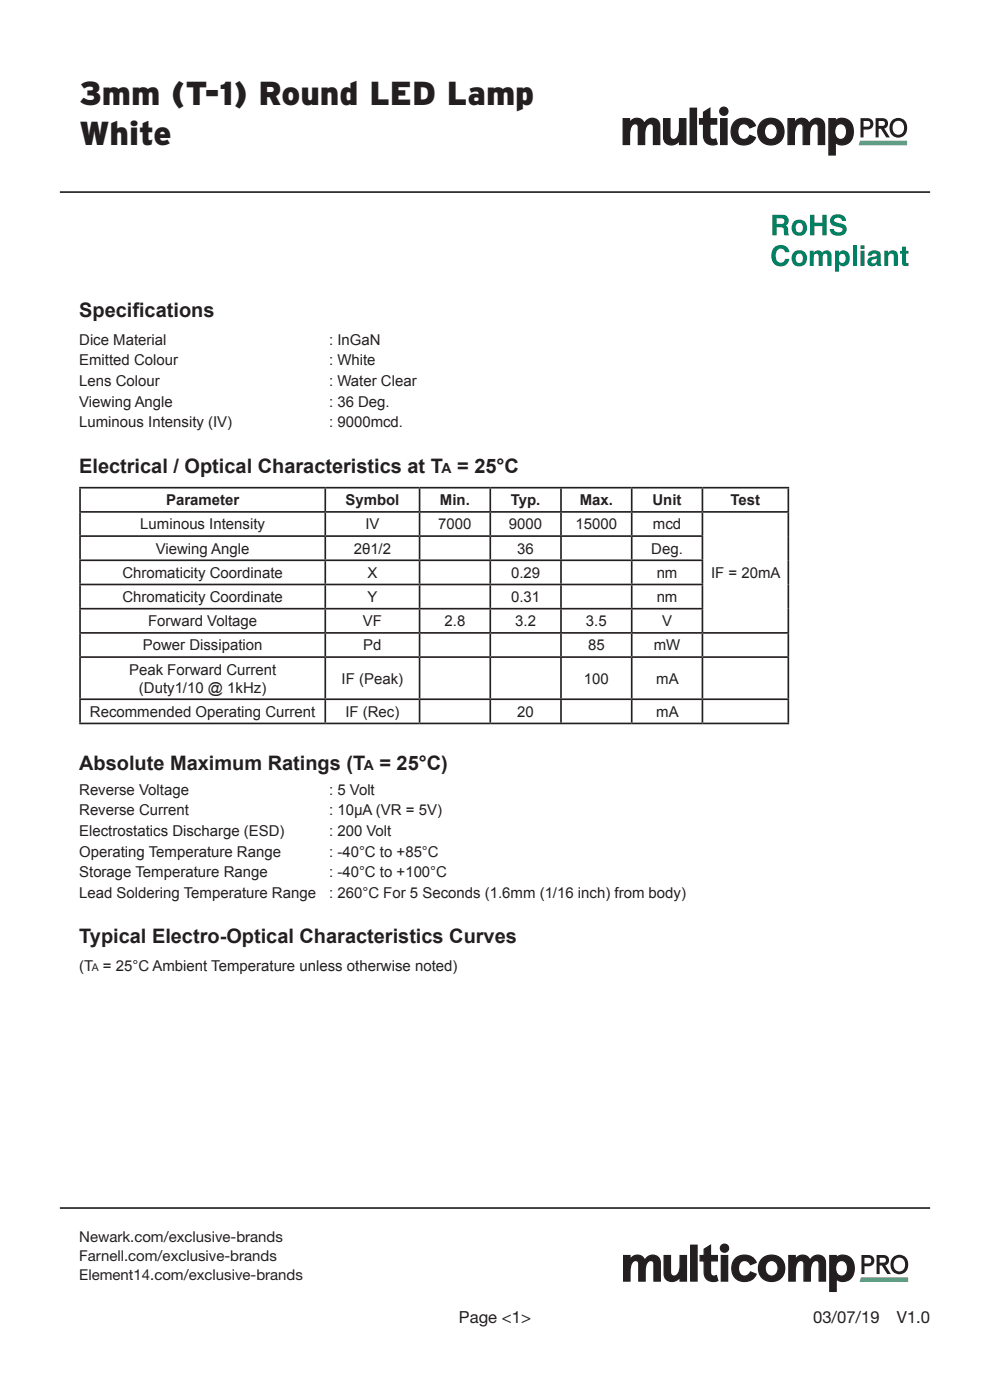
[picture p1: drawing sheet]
<svg xmlns="http://www.w3.org/2000/svg" width="210mm" height="297mm" viewBox="0 0 210 297" stroke-linecap="round" stroke-linejoin="round" font-family="sans-serif">
<path d="M12.7 40.8h184.6M12.7 256.3h184.6" fill="none" stroke="#231f20" stroke-width=".35"/>
<g fill="none" stroke="#231f20" stroke-width=".26">
<path d="M132.2 25.2h1.3v.9a1.68 1.68 0 0 1 1.6-1 1.68 1.68 0 0 1 1.5 1.1 1.7 1.7 0 0 1 1.9-1.1 1.7 1.7 0 0 1 1.5 1.7v3.9h-1.4v-3.7a.76 .76 0 0 0-.7-.8 .76 .76 0 0 0-.8 .6 7.1 7.1 0 0 0-.4 3.9h-1.3v-3.7a.76 .76 0 0 0-.7-.8 .76 .76 0 0 0-.8 .6 7.5 7.5 0 0 0-.4 3.9h-1.3zM140.8 25.2h1.3v3.5a.85 .85 0 0 0 .7 .9 .85 .85 0 0 0 1-.6 6.4 6.4 0 0 0 .3-3.8h1.4v5.5h-1.4v-.9a1.84 1.84 0 0 1-1.7 .9 1.84 1.84 0 0 1-1.6-1.1zM146.4 23h1.3v7.7h-1.3zM149.2 23.8l1.4-.8v2.2h1.4v1.1h-1.4v2.8a.82 .82 0 0 0 1.2 .4l.3 1.1a1.99 1.99 0 0 1-2.9-1.9v-2.4h-.8v-1.1h.8zM152.9 25.2h1.3v5.5h-1.3zM156 25.7a2.78 2.78 0 0 1 4.2 1l-1.2 .4a1.33 1.33 0 0 0-1.6-.8 1.33 1.33 0 0 0-.9 1.6 1.33 1.33 0 0 0 .9 1.6 1.33 1.33 0 0 0 1.6-.8l1.2 .5a2.74 2.74 0 0 1-3.4 1.4 2.74 2.74 0 0 1-1.7-3.3l.5-1.1zM161.7 25.7a2.83 2.83 0 0 1 4.1 .5 2.83 2.83 0 0 1-.8 4.1 2.83 2.83 0 0 1-4-1.1 3.1 3.1 0 0 1 .7-3.5zM162.7 26.6a1.38 1.38 0 0 1 1.5-.1 1.38 1.38 0 0 1 .7 1.4 1.4 1.4 0 0 1-1.4 1.7 1.4 1.4 0 0 1-1.4-1.7l.3-1zM167.2 25.2h1.3v.9a1.68 1.68 0 0 1 1.6-1 1.68 1.68 0 0 1 1.5 1.1 1.7 1.7 0 0 1 1.9-1.1 1.7 1.7 0 0 1 1.4 1.7v3.9h-1.3v-3.7a.76 .76 0 0 0-.7-.8 .76 .76 0 0 0-.8 .6 7.1 7.1 0 0 0-.4 3.9h-1.3v-3.7a.76 .76 0 0 0-.7-.8 .76 .76 0 0 0-.9 .6 7.5 7.5 0 0 0-.3 3.9h-1.3zM175.8 25.2h1.4v.5a2.31 2.31 0 0 1 2.7-.3 2.31 2.31 0 0 1 1.1 2.5 2.35 2.35 0 0 1-1.1 2.5 2.35 2.35 0 0 1-2.7-.2v2.7h-1.4zM177.6 26.5a1.29 1.29 0 0 1 1.5 0 1.29 1.29 0 0 1 .5 1.4 1.32 1.32 0 0 1-1.3 1.7 1.32 1.32 0 0 1-1.2-1.7v-.6z"/>
<circle cx="153.5" cy="23.6" r=".87"/>
</g>
<g fill="#231f20">
<path d="M132.2 25.2h1.3v.9a1.68 1.68 0 0 1 1.6-1 1.68 1.68 0 0 1 1.5 1.1 1.7 1.7 0 0 1 1.9-1.1 1.7 1.7 0 0 1 1.5 1.7v3.9h-1.4v-3.7a.76 .76 0 0 0-.7-.8 .76 .76 0 0 0-.8 .6 7.1 7.1 0 0 0-.4 3.9h-1.3v-3.7a.76 .76 0 0 0-.7-.8 .76 .76 0 0 0-.8 .6 7.5 7.5 0 0 0-.4 3.9h-1.3z"/>
<path d="M140.8 25.2h1.3v3.5a.85 .85 0 0 0 .7 .9 .85 .85 0 0 0 1-.6 6.4 6.4 0 0 0 .3-3.8h1.4v5.5h-1.4v-.9a1.84 1.84 0 0 1-1.7 .9 1.84 1.84 0 0 1-1.6-1.1z"/>
<path d="M146.4 23h1.4v7.7h-1.4z"/>
<path d="M149.3 23.8l1.3-.8v2.2h1.4v1.1h-1.4l.1 2.8a.82 .82 0 0 0 1.1 .4l.4 1.1a1.99 1.99 0 0 1-2.9-1.9v-2.4h-.9v-1.1h.9z"/>
<path d="M156 25.7a2.78 2.78 0 0 1 4.3 1l-1.2 .4a1.33 1.33 0 0 0-1.7-.8 1.33 1.33 0 0 0-.9 1.6 1.33 1.33 0 0 0 .9 1.6 1.33 1.33 0 0 0 1.7-.8l1.2 .5a2.74 2.74 0 0 1-3.5 1.4 2.74 2.74 0 0 1-1.6-3.3l.4-1.1z"/>
<path d="M167.2 25.2h1.3v.9a1.68 1.68 0 0 1 1.7-1 1.68 1.68 0 0 1 1.5 1.1 1.7 1.7 0 0 1 1.8-1.1 1.7 1.7 0 0 1 1.5 1.7v3.9h-1.4v-3.7a.76 .76 0 0 0-.6-.8 .76 .76 0 0 0-.9 .6 7.1 7.1 0 0 0-.3 3.9h-1.4v-3.7a.76 .76 0 0 0-.7-.8 .76 .76 0 0 0-.8 .6 7.5 7.5 0 0 0-.4 3.9h-1.3z"/>
<path d="M152.7 23.6a.87 .87 0 0 1 1.7 0 .87 .87 0 0 1-1.7 0zM152.9 25.2h1.3v5.5h-1.3z"/>
<path d="M160.7 27.9a2.85 2.85 0 0 1 5.7 0 2.85 2.85 0 0 1-5.7 0zM162.7 26.6a1.77 1.77 0 0 0 .8 3 1.71 1.71 0 0 0 1.4-1.7 1.71 1.71 0 0 0-1.4-1.7z"/>
<path d="M175.9 25.2h1.3v.5a2.31 2.31 0 0 1 2.7-.3 2.31 2.31 0 0 1 1.1 2.5 2.35 2.35 0 0 1-1.1 2.5 2.35 2.35 0 0 1-2.7-.2v2.7h-1.3zM177.6 26.5a2.03 2.03 0 0 0 .4 3 1.35 1.35 0 0 0 1.6-1.6 1.31 1.31 0 0 0-.5-1.4 1.31 1.31 0 0 0-1.5 0z"/>
<path d="M182.5 25.1h1.5a1.21 1.21 0 0 1 1.3 1.2 1.21 1.21 0 0 1-1.3 1.2h-.8v1.7h-.7zM183.2 25.7v1.2h.8a.6 .6 0 0 0 .6-.6 .6 .6 0 0 0-.6-.6z"/>
<path d="M185.7 25.1h1.5a1.13 1.13 0 0 1 1.2 .9 1.13 1.13 0 0 1-.8 1.3l1.2 1.9h-.8l-1.1-1.9h-.5v1.9h-.7zM186.4 25.7v1h1.1a.53 .53 0 0 0 .2-.6 .53 .53 0 0 0-.5-.4z"/>
<path d="M189.2 25.5a1.95 1.95 0 0 1 2.5-.1 1.95 1.95 0 0 1 .7 2.3 1.87 1.87 0 0 1-2.2 1.5 1.87 1.87 0 0 1-1.5-2.1v-.6zM189.8 25.9a1.56 1.56 0 0 0-.5 1.5 1.56 1.56 0 0 0 1.3 1.2 1.51 1.51 0 0 0 1.2-1.5 1.51 1.51 0 0 0-1.2-1.5z"/>
</g>
<path d="M182.4 29.9h10v.9h-10.3z" fill="#4aba73"/>
<g fill="none" stroke="#231f20" stroke-width=".26">
<path d="M132.3 266.4h1.3v.8a1.69 1.69 0 0 1 1.6-.9 1.69 1.69 0 0 1 1.6 1.1 1.71 1.71 0 0 1 1.8-1.1 1.71 1.71 0 0 1 1.5 1.6v3.9h-1.4v-3.6a.77 .77 0 0 0-.7-.8 .77 .77 0 0 0-.8 .6 6.9 6.9 0 0 0-.3 3.8h-1.4v-3.6a.77 .77 0 0 0-.7-.8 .77 .77 0 0 0-.8 .6 7.3 7.3 0 0 0-.4 3.8h-1.3zM140.9 266.4h1.3v3.4a.85 .85 0 0 0 .7 .9 .85 .85 0 0 0 1-.5 6.2 6.2 0 0 0 .4-3.8h1.3v5.4h-1.3v-.9a1.85 1.85 0 0 1-1.8 1 1.85 1.85 0 0 1-1.6-1.2zM146.5 264.2h1.4v7.6h-1.4zM149.4 265l1.3-.8v2.2h1.5v1.1h-1.5l.1 2.8a.83 .83 0 0 0 1.2 .3l.3 1.1a2 2 0 0 1-2.9-1.8v-2.4h-.9v-1.1h.9zM153 266.4h1.4v5.4h-1.4zM156.1 266.9a2.8 2.8 0 0 1 4.3 .9l-1.2 .5a1.33 1.33 0 0 0-1.6-.8 1.33 1.33 0 0 0-1 1.6 1.33 1.33 0 0 0 1 1.6 1.33 1.33 0 0 0 1.6-.9l1.2 .5a2.77 2.77 0 0 1-3.7 1.3 2.77 2.77 0 0 1-1.3-3.8zM162.8 267.7a1.47 1.47 0 0 1 1.8 .1 1.47 1.47 0 0 1 .4 1.8 1.37 1.37 0 0 1-1.6 1.1 1.37 1.37 0 0 1-1.1-1.6l.2-1zM167.3 266.4h1.4v.8a1.69 1.69 0 0 1 1.6-.9 1.69 1.69 0 0 1 1.5 1.1 1.71 1.71 0 0 1 1.9-1.1 1.71 1.71 0 0 1 1.4 1.6v3.9h-1.3v-3.6a.77 .77 0 0 0-.7-.8 .77 .77 0 0 0-.9 .6 6.9 6.9 0 0 0-.3 3.8h-1.4v-3.6a.77 .77 0 0 0-.6-.8 .77 .77 0 0 0-.9 .6 7.3 7.3 0 0 0-.3 3.8h-1.4zM176 266.4h1.4v.5a2.31 2.31 0 0 1 2.7-.3 2.31 2.31 0 0 1 1.1 2.5 2.35 2.35 0 0 1-1.1 2.4 2.35 2.35 0 0 1-2.7-.2v2.7h-1.4zM177.8 267.7a1.3 1.3 0 0 1 1.5-.1 1.3 1.3 0 0 1 .5 1.5 1.31 1.31 0 0 1-1.3 1.6 1.31 1.31 0 0 1-1.3-1.6l.1-.6z"/>
<circle cx="153.7" cy="264.8" r=".87"/>
<circle cx="163.7" cy="269.1" r="2.83"/>
</g>
<g fill="#231f20">
<path d="M132.3 266.4h1.3v.8a1.69 1.69 0 0 1 1.6-.9 1.69 1.69 0 0 1 1.6 1.1 1.71 1.71 0 0 1 1.8-1.1 1.71 1.71 0 0 1 1.5 1.6v3.9h-1.4v-3.6a.77 .77 0 0 0-.7-.8 .77 .77 0 0 0-.8 .6 6.9 6.9 0 0 0-.3 3.8h-1.4v-3.6a.77 .77 0 0 0-.7-.8 .77 .77 0 0 0-.8 .6 7.3 7.3 0 0 0-.4 3.8h-1.3z"/>
<path d="M140.9 266.4h1.3v3.4a.85 .85 0 0 0 .7 .9 .85 .85 0 0 0 1-.5 6.2 6.2 0 0 0 .4-3.8h1.3v5.4h-1.3v-.9a1.85 1.85 0 0 1-1.8 1 1.85 1.85 0 0 1-1.6-1.2z"/>
<path d="M146.5 264.2h1.4v7.6h-1.4z"/>
<path d="M149.4 265l1.3-.8v2.2h1.5v1.1h-1.5l.1 2.8a.83 .83 0 0 0 1.2 .3l.3 1.1a2 2 0 0 1-2.9-1.8v-2.4h-.9v-1.1h.9z"/>
<path d="M156.1 266.9a2.8 2.8 0 0 1 4.3 .9l-1.2 .5a1.33 1.33 0 0 0-1.6-.8 1.33 1.33 0 0 0-.9 1.6 1.33 1.33 0 0 0 .9 1.6 1.33 1.33 0 0 0 1.6-.9l1.2 .5a2.77 2.77 0 0 1-3.7 1.3 2.77 2.77 0 0 1-1.2-3.8z"/>
<path d="M167.4 266.4h1.3v.8a1.69 1.69 0 0 1 1.6-.9 1.69 1.69 0 0 1 1.5 1.1 1.71 1.71 0 0 1 1.9-1.1 1.71 1.71 0 0 1 1.4 1.6v3.9h-1.3v-3.6a.77 .77 0 0 0-.7-.8 .77 .77 0 0 0-.8 .6 6.9 6.9 0 0 0-.4 3.8h-1.3v-3.6a.77 .77 0 0 0-.7-.8 .77 .77 0 0 0-.8 .6 7.3 7.3 0 0 0-.4 3.8h-1.3z"/>
<path d="M152.8 264.8a.9 .9 0 0 1 1.8 0 .9 .9 0 0 1-1.8 0zM153 266.4h1.4v5.4h-1.4z"/>
<path d="M160.9 269.1a2.83 2.83 0 0 1 5.6 0 2.83 2.83 0 0 1-5.6 0zM162.8 267.7a1.75 1.75 0 0 0 .9 3 1.69 1.69 0 0 0 1.4-1.6 1.69 1.69 0 0 0-1.4-1.7z"/>
<path d="M176.1 266.4h1.3v.5a2.31 2.31 0 0 1 2.7-.3 2.31 2.31 0 0 1 1.1 2.5 2.35 2.35 0 0 1-1.1 2.4 2.35 2.35 0 0 1-2.7-.2v2.7h-1.3zM177.8 267.7a1.79 1.79 0 0 0 .8 3 1.75 1.75 0 0 0 1.3-1.5 1.75 1.75 0 0 0-.9-1.7h-.9z"/>
<path d="M182.7 266.2h1.5a1.2 1.2 0 0 1 1.3 1.2 1.2 1.2 0 0 1-1.3 1.2h-.8v1.7h-.7zM183.4 266.8v1.2h.8a.6 .6 0 0 0 .6-.6 .6 .6 0 0 0-.6-.6z"/>
<path d="M185.9 266.2h1.5a1.12 1.12 0 0 1 1.2 .9 1.12 1.12 0 0 1-.8 1.3l1.2 1.9h-.8l-1.1-1.8h-.5v1.8h-.7zM186.6 266.8v1.1l1.1-.1a.52 .52 0 0 0 .2-.6 .52 .52 0 0 0-.5-.4z"/>
<path d="M189.5 266.7a1.95 1.95 0 0 1 2.4-.2 1.95 1.95 0 0 1 .7 2.4 1.92 1.92 0 0 1-2.5 1.3 1.92 1.92 0 0 1-1.1-2.6zM190.1 267a1.54 1.54 0 0 0-.6 1.6 1.54 1.54 0 0 0 1.3 1.1 1.49 1.49 0 0 0 1.2-1.4 1.49 1.49 0 0 0-1.2-1.5z"/>
</g>
<path d="M182.6 271h10v.9h-10.3z" fill="#4aba73"/>
<g fill="none" stroke="#231f20" stroke-width=".35">
<path d="M16.8 103.5h150.6M16.8 108.6h150.6M16.8 113.7h132.4M16.8 118.9h132.4M17 103.6v4.8M17 108.8v4.8M17 113.9v4.8M17 119v4.8M69 103.6v4.8M69 108.8v4.8M69 113.9v4.8M69 119v4.8"/>
<path d="M89 103.6v4.8M89 108.8v4.8M89 113.9v4.8M89 119v4.8M104 103.6v4.8M104 108.8v4.8M104 113.9v4.8M104 119v4.8M119 103.6v4.8M119 108.8v4.8M119 113.9v4.8M119 119v4.8"/>
<path d="M134 103.6v4.8M134 108.8v4.8M134 113.9v4.8M134 119v4.8M149 103.6v4.8M149 108.8v4.8M149 113.9v4.8M149 119v4.8M167.2 103.6v4.8M167.2 108.8v25.3M16.8 124h132.4M16.8 129.1h132.4"/>
<path d="M16.8 134.3h150.6M16.8 139.4h150.6M17 124.2v4.8M17 129.3v4.8M17 134.4v4.8M17 139.6v8.6M69 124.2v4.8M69 129.3v4.8M69 134.4v4.8M69 139.6v8.6M89 124.2v4.8M89 129.3v4.8"/>
<path d="M89 134.4v4.8M89 139.6v8.6M104 124.2v4.8M104 129.3v4.8M104 134.4v4.8M104 139.6v8.6M119 124.2v4.8M119 129.3v4.8M119 134.4v4.8M119 139.6v8.6M134 124.2v4.8M134 129.3v4.8"/>
<path d="M134 134.4v4.8M134 139.6v8.6M149 124.2v4.8M149 129.3v4.8M149 134.4v4.8M149 139.6v8.6M167.2 134.4v4.8M167.2 139.6v8.6M16.8 148.3h150.6M16.8 153.5h150.6M17 148.5v4.8M69 148.5v4.8"/>
<path d="M89 148.5v4.8M104 148.5v4.8M119 148.5v4.8M134 148.5v4.8M149 148.5v4.8M167.2 148.5v4.8"/>
</g>
<g fill="#008164">
<path d="M171.9 45.6h.9v1.6h1.6v-1.6h.9v4.3h-.9v-1.9h-1.6v1.9h-.9z"/>
<path d="M176.5 45.8a1.81 1.81 0 0 1 3 1.1h-.9a.89 .89 0 0 0-.8-.7 .89 .89 0 0 0-.9 .5l.2 .4 1.4 .3a1.29 1.29 0 0 1 1.1 1.4 1.29 1.29 0 0 1-1.4 1.2 1.71 1.71 0 0 1-2.2-1.4h.9a1 1 0 0 0 .9 .7 1 1 0 0 0 .9-.6l-.2-.3-.3-.2a2.22 2.22 0 0 1-2.1-1.1l.1-.8z"/>
<path d="M164.2 52.5a1.89 1.89 0 0 1 1.9-.5 1.89 1.89 0 0 1 1.3 1.5h-.9a1.01 1.01 0 0 0-1.1-.7 1.01 1.01 0 0 0-.8 1.1 1.29 1.29 0 0 0 1.3 1.8l.4-.3 .2-.5h.9a1.93 1.93 0 0 1-2.2 1.6 1.93 1.93 0 0 1-1.6-2.2l.1-.9z"/>
<path d="M171.8 53.2h.8v.5a1.01 1.01 0 0 1 1.8 0 1.07 1.07 0 0 1 1.3-.5 1.07 1.07 0 0 1 .7 1.2v2h-.9v-2a.52 .52 0 0 0-.6-.6 .52 .52 0 0 0-.4 .7v1.9h-.8v-1.9a.53 .53 0 0 0-.5-.7 .53 .53 0 0 0-.6 .7v1.9h-.8z"/>
<path d="M180.9 52.1h.8v4.3h-.8z"/>
<path d="M187.6 53.2h.8v.5a1.12 1.12 0 0 1 1.2-.5 1.12 1.12 0 0 1 .9 1v2.2h-.9v-2a.62 .62 0 0 0-.7-.6 .62 .62 0 0 0-.5 .9v1.7h-.8z"/>
<path d="M191.4 52.3h.8v.9h.5v.6h-.5v1.9l.5 .1v.6h-.7l-.6-.3v-2.3h-.5v-.6h.5z"/>
<path d="M163.8 45.6h2.1a1.21 1.21 0 0 1 1.3 .8 1.21 1.21 0 0 1-.6 1.4 1.28 1.28 0 0 1 .6 1.6l.2 .5h-1l-.3-1.6-1.4-.1v1.7h-.9zM164.7 46.3v1.2h1a.59 .59 0 0 0 .7-.6 .59 .59 0 0 0-.7-.6z"/>
<path d="M167.9 48.3a1.71 1.71 0 0 1 3.4 0 1.71 1.71 0 0 1-3.4 0zM169 47.6a.98 .98 0 0 0-.2 1.2 .98 .98 0 0 0 1.2 .4 1.1 1.1 0 0 0-.5-1.9z"/>
<path d="M167.9 54.8a1.71 1.71 0 0 1 3.4 0 1.71 1.71 0 0 1-3.4 0zM169 54.1a.98 .98 0 0 0-.2 1.2 .98 .98 0 0 0 1.2 .4 1.1 1.1 0 0 0-.5-1.9z"/>
<path d="M177.1 53.2h.8v.5a1.3 1.3 0 0 1 1.6-.4 1.3 1.3 0 0 1 .8 1.5 1.33 1.33 0 0 1-.7 1.5 1.33 1.33 0 0 1-1.6-.3v1.7h-.9zM178.2 54a.99 .99 0 0 0-.3 1.1 .99 .99 0 0 0 1 .7 1.05 1.05 0 0 0 .5-1.1 1.05 1.05 0 0 0-.7-.8z"/>
<path d="M182.5 52h.9v.8h-.9zM182.5 53.2h.9v3.2h-.9z"/>
<path d="M184.3 53.5a1.69 1.69 0 0 1 2.5 .3v2.2l.2 .4h-.9l-.1-.4a1.04 1.04 0 0 1-1.7 .3 1.04 1.04 0 0 1 .3-1.7l1.3-.3a.52 .52 0 0 0-.4-.5 .52 .52 0 0 0-.6 .3v.1h-.8zM184.9 55.2a.52 .52 0 0 0 .3 .7 .52 .52 0 0 0 .7-.3l.1-.8z"/>
</g>
<g font-size="7.1" fill="#231f20">
<text x="16.8" y="22.3">3mm (T-1) Round LED Lamp</text>
<text x="16.8" y="30.8">White</text>
</g>
<g font-size="4.2" fill="#231f20">
<text x="16.8" y="67.3">Specif</text>
<text x="28.1" y="67.3">ications</text>
<text x="16.8" y="100.3">Electrical / Optical Characteristics at T</text>
<text x="97" y="100.3">= 25°C</text>
<text x="16.8" y="163.3">Absolute Maximum Ratings (T</text>
<text x="80.5" y="163.3">= 25°C)</text>
<text x="16.8" y="200.1">Typical Electro-Optical Characteristics Curves</text>
</g>
<g font-size="3.5" fill="#231f20">
<text x="97.4" y="280.6">Page &lt;1&gt;</text>
<text x="172.5" y="280.6">03/07/19</text>
<text x="190.2" y="280.6">V1.0</text>
</g>
<g font-size="3.2" fill="#231f20">
<text x="16.8" y="73.2">Dice Material</text>
<text x="16.8" y="77.5">Emitted Colour</text>
<text x="69.8" y="73.2">: InGaN</text>
<text x="69.8" y="77.5">: White</text>
<text x="16.8" y="81.9">Lens Colour</text>
<text x="69.8" y="81.9">: Water Clear</text>
<text x="16.8" y="86.3">Viewing Angle</text>
<text x="69.8" y="86.3">: 36 Deg.</text>
<text x="16.8" y="90.7">Luminous Intensity (IV)</text>
<text x="69.8" y="90.7">: 9000mcd.</text>
<text x="35.2" y="107.2">Parameter</text>
<text x="73.3" y="107.2">Symbol</text>
<text x="93.3" y="107.2">Min.</text>
<text x="108.4" y="107.2">Typ.</text>
<text x="123" y="107.2">Max.</text>
<text x="138.4" y="107.2">Unit</text>
<text x="155" y="107.2">Test</text>
<text x="29.8" y="112.3">Luminous Intensity</text>
<text x="77.5" y="112.3">IV</text>
<text x="93" y="112.3">7000</text>
<text x="108" y="112.3">9000</text>
<text x="122.1" y="112.3">15000</text>
<text x="138.5" y="112.3">mcd</text>
<text x="33" y="117.5">Viewing Angle</text>
<text x="75" y="117.5">2θ1/2</text>
<text x="109.7" y="117.5">36</text>
<text x="138.1" y="117.5">Deg.</text>
<text x="26" y="122.6">Chromaticity Coordinate</text>
<text x="77.9" y="122.6">X</text>
<text x="108.4" y="122.6">0.29</text>
<text x="139.3" y="122.6">nm</text>
<text x="150.8" y="122.6">IF = 20mA</text>
<text x="26" y="127.7">Chromaticity Coordinate</text>
<text x="78" y="127.7">Y</text>
<text x="108.4" y="127.7">0.31</text>
<text x="139.3" y="127.7">nm</text>
<text x="30.3" y="138">Power Dissipation</text>
<text x="31.4" y="132.9">Forward Voltage</text>
<text x="77" y="132.9">VF</text>
<text x="77.1" y="138">Pd</text>
<text x="94.3" y="132.9">2.8</text>
<text x="109.3" y="132.9">3.2</text>
<text x="124.3" y="132.9">3.5</text>
<text x="124.7" y="138">85</text>
<text x="138.7" y="138">mW</text>
<text x="140.4" y="132.9">V</text>
<text x="27.4" y="143.1">Peak Forward Current</text>
<text x="29.5" y="146.9">(Duty1/10 @ 1kHz)</text>
<text x="72.5" y="145">IF (Peak)</text>
<text x="123.9" y="145">100</text>
<text x="139.2" y="145">mA</text>
<text x="19.1" y="152.1">Recommended Operating Current</text>
<text x="73.3" y="152.1">IF (Rec)</text>
<text x="109.7" y="152.1">20</text>
<text x="139.2" y="152.1">mA</text>
<text x="16.8" y="168.6">Reverse Voltage</text>
<text x="16.8" y="173">Reverse Current</text>
<text x="69.8" y="168.6">: 5 Volt</text>
<text x="69.8" y="173">: 10μA (VR = 5V)</text>
<text x="16.8" y="177.3">Electrostatics Discharge (ESD)</text>
<text x="69.8" y="177.3">: 200 Volt</text>
<text x="16.8" y="181.7">Operating Temperature Range</text>
<text x="69.8" y="181.7">: -40°C to +85°C</text>
<text x="16.8" y="186.1">Storage Temperature Range</text>
<text x="16.8" y="190.5">Lead Soldering Temperature Range</text>
<text x="69.8" y="186.1">: -40°C to +100°C</text>
<text x="69.8" y="190.5">: 260°C For 5 Seconds (1.6mm (1/16 inch) from body)</text>
<text x="16.8" y="206">(T = 25°C Ambient Temperature unless otherwise noted)</text>
<text x="16.8" y="263.5">Newark.com/exclusive-brands</text>
<text x="16.8" y="267.5">Farnell.com/exclusive-brands</text>
<text x="16.8" y="271.6">Element14.com/exclusive-brands</text>
</g>
<g font-size="3" fill="#231f20">
<text x="93.7" y="100.3">a</text>
<text x="77.2" y="163.3">a</text>
</g>
<text font-size="2.2" fill="#231f20" x="19.4" y="206">a</text>
</svg>
